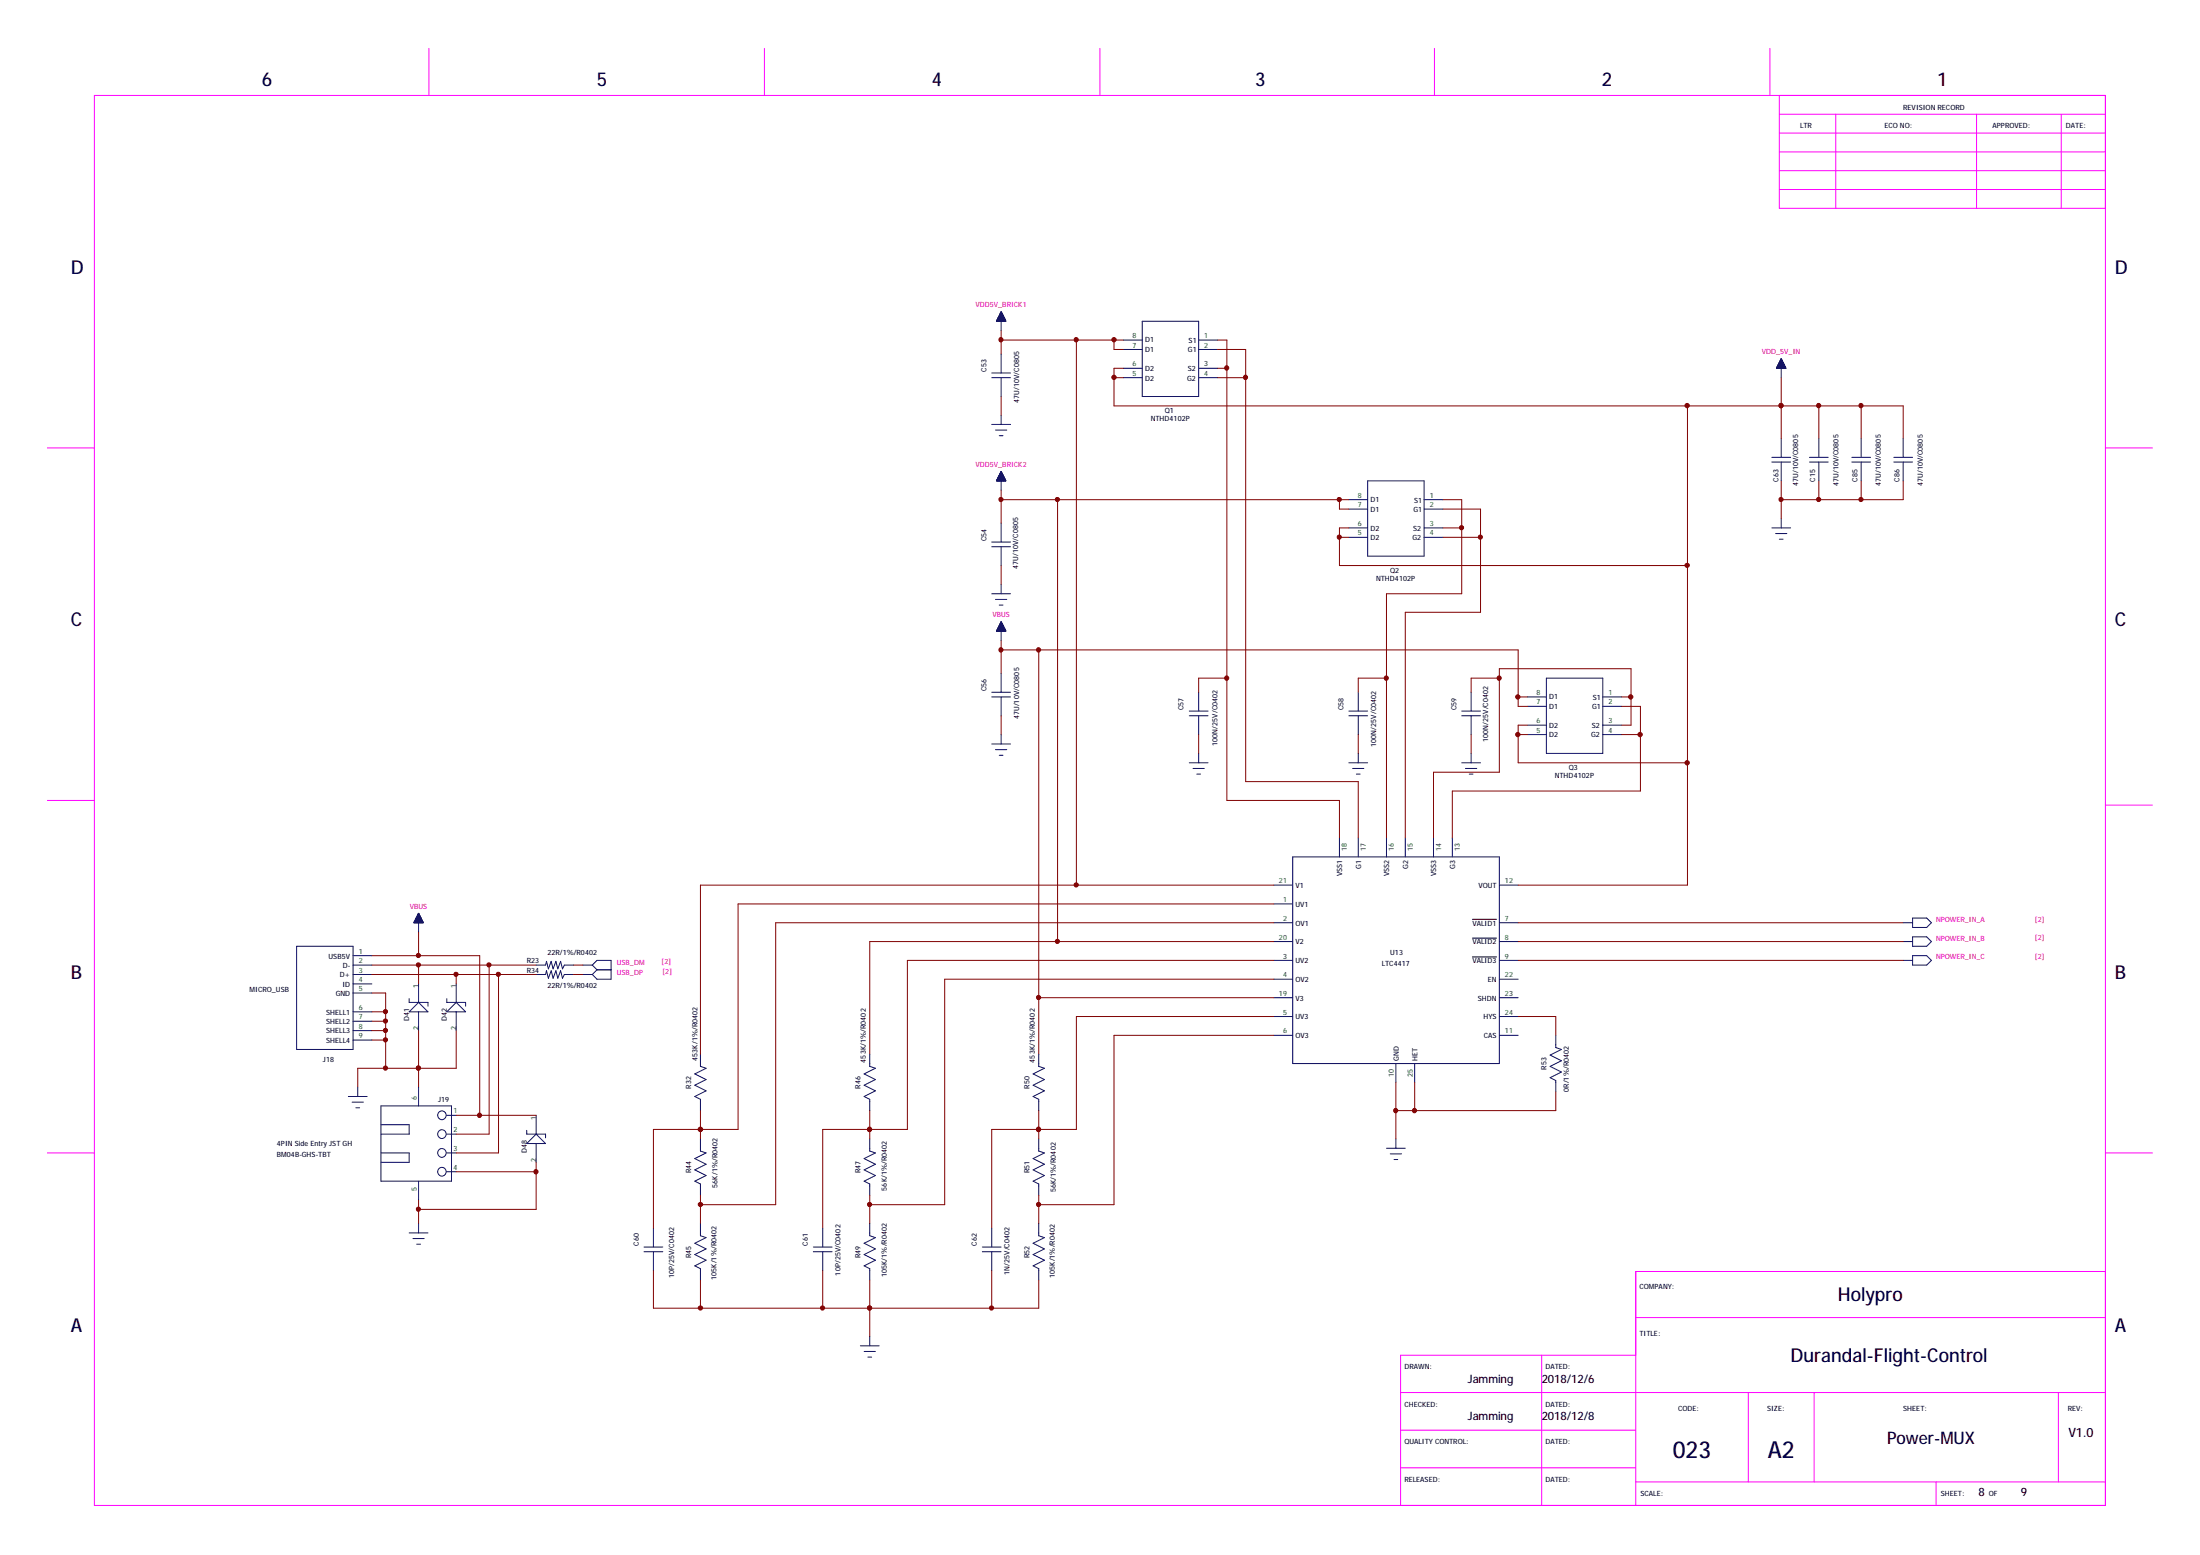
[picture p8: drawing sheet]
<svg xmlns="http://www.w3.org/2000/svg" width="297mm" height="210mm" viewBox="0 0 297 210" stroke-linecap="round" stroke-linejoin="round" font-family="sans-serif">
<g fill="none" stroke="#000080" stroke-width=".14">
<path d="M133.9 51h2.5M133.9 50.3h2.5M133.9 57.3h2.5M134.4 58.1h1.5M134.6 43.3h1.2M134.6 43.4v-.2h1.2v.2M134.6 43.2h1.1M134.7 43.2h1v.2M134.7 43.4v-.4h1v.4M134.7 43h.9M134.7 42.9h.9v.5M134.7 42.9v.5"/>
<path d="M134.8 42.9h.8M134.8 42.9h.8v.5M134.8 42.8v.6M134.8 42.8h.8M134.8 43.4v-.7h.7v.7M134.9 42.7h.6M134.9 42.6h.6v.8M134.9 58.8h.5M135 42.5h.4v.9M135 42.4h.3v1M135 42.4v1M135 42.4h.3"/>
<path d="M135 42.3h.3v1.1M135 42.3v1.1M135.1 42.3h.2M135.1 42.2h.2v1.2M135.1 42.2v1.2M135.1 42.2h.1M135.2 42.1l.6 1.3h-1.3zM135.2 42.1v2.5M135.2 47.8v2.5M135.2 51v2.5M135.2 56.1v1.2M135.2 42.1v1.3"/>
<path d="M135.4 42.5h-.4v.9M135.4 42.6h-.5v.8M135.7 43.1h-1v.3M151.7 45.9h2.5M151.7 47.2h2.5M151.7 49.7h2.5M151.7 51h2.5M154.2 43.4h7.6v10.1h-7.6zM161.8 45.9h2.6M161.8 47.2h2.6M161.8 49.7h2.6M161.8 51h2.6"/>
<path d="M239.9 49.6h1.2M239.9 49.7v-.1h1.2v.1M239.9 49.5h1.1M239.9 49.5h1.1v.2M239.9 49.5v.2M240 49.5h1M240 49.7v-.3h1v.3M240 49.3h1M240.1 49.3h.8v.4M240.1 49.2h.8v.5M240.1 49.2v.5M240.2 49.1h.6"/>
<path d="M240.2 49.7v-.6h.6v.6M240.2 49h.6M240.2 49h.6v.7M240.2 49v.7M240.2 49h.5M240.3 48.9h.4v.8M240.3 48.8h.4v.9M240.4 48.7h.2v1M240.4 48.6v1.1M240.4 48.6h.2M240.4 48.6h.2v1.1M240.4 48.5v1.2"/>
<path d="M240.5 48.5h.1M240.5 48.5v1.2M240.5 48.4v1.3M240.5 48.4l.6 1.3h-1.2zM240.5 48.4v2.6M240.5 59.2v2.5M240.7 48.7h-.4v1M240.7 48.8h-.4v.9M240.9 49.2h-.8v.5M245.6 59.2v2.5M251.3 59.2v2.5M257 59.2v2.5"/>
<path d="M133.9 73.8h2.5M133.9 73.2h2.5M134.6 64.8v.1M134.6 64.8h1.2v.1M134.6 64.9h1.2M134.6 64.7h1.1M134.7 64.9v-.2h1v.2M134.7 64.7h1M134.7 64.6h1v.3M134.7 64.9v-.4h.9v.4M134.8 64.4v.5M134.8 64.4h.8v.5"/>
<path d="M134.8 64.4h.8M134.8 64.3v.6M134.8 64.3h.7v.6M134.9 64.2h.6M134.9 64.2h.6v.7M135 64.1h.4v.8M135 63.9v1M135 64h.3v.9M135 63.9h.3v1M135 63.9h.3M135.1 63.7v1.2M135.1 63.8h.2v1.1"/>
<path d="M135.1 63.9h.2M135.1 63.7h.1M135.2 63.6l.6 1.3h-1.3zM135.2 63.6v2.6M135.2 70.6v2.6M135.2 73.8v2.5M135.2 78.9v1.3M135.2 63.7v1.2M135.4 64.1h-.4v.8M135.4 64.1h-.5v.8M135.6 64.6h-.9v.3M182.1 67.5h2.6"/>
<path d="M182.1 68.7h2.6M182.1 71.3h2.6M182.1 72.5h2.6M184.7 64.9h7.6v10.2h-7.6zM192.3 67.5h2.5M192.3 68.7h2.5M192.3 71.3h2.5M192.3 72.5h2.5M239.2 71.3h2.6M239.2 62.4h2.6M239.2 61.7h2.6M239.7 72h1.6"/>
<path d="M240.2 72.8h.5M240.5 62.4v2.5M240.5 70v1.3M244.3 62.4h2.5M244.3 61.7h2.5M245.6 62.4v2.5M250 62.4h2.6M250 61.7h2.6M251.3 62.4v2.5M255.7 62.4h2.5M255.7 61.7h2.5M257 62.4v2.5"/>
<path d="M133.9 94.1h2.5M133.9 93.4h2.5M133.9 80.2h2.5M134.4 80.9h1.5M134.6 85.1v.1M134.6 85.1h1.2v.1M134.6 85.1h1.2M134.6 85.1h1.1M134.7 85v.2M134.7 85h1v.2M134.7 84.9h1M134.7 85.2v-.3h1v.3"/>
<path d="M134.7 84.9h.9M134.7 84.8v.4M134.7 84.8h.9v.4M134.8 85.2v-.5h.8v.5M134.8 84.8h.8M134.8 84.6v.6M134.8 84.6h.7v.6M134.8 84.6h.8M134.9 84.6h.6M134.9 84.5h.6v.7M134.9 81.7h.5M135 84.4h.4v.8"/>
<path d="M135 84.3v.9M135 84.3h.3v.9M135 84.1v1.1M135 84.2h.3v1M135 84.3h.3M135.1 84v1.2M135.1 84.1h.2v1.1M135.1 84.1h.2M135.1 84h.1M135.2 83.9v2.6M135.2 90.9v2.5M135.2 94.1v2.5"/>
<path d="M135.2 99.2v1.2M135.2 84v1.2M135.2 83.9l.6 1.3h-1.3zM135.4 84.3h-.4v.9M135.4 84.4h-.5v.8M160.6 96.6h2.5M160.6 96h2.5M161.8 93.4v2.6M161.8 96.6v2.6M182.1 96.6h2.6M182.1 96h2.6M183.4 93.4v2.6"/>
<path d="M183.4 96.6v2.6M197.4 96.6h2.5M197.4 96h2.5M198.6 93.4v2.6M198.6 96.6v2.6M206.2 94.1h2.6M206.2 95.3h2.6M206.2 97.9h2.6M206.2 99.2h2.6M208.8 91.5h7.6v10.2h-7.6zM216.4 94.1h2.5M216.4 95.3h2.5"/>
<path d="M216.4 97.9h2.5M216.4 99.2h2.5M133.9 100.4h2.5M134.4 101.2h1.5M134.9 102h.5M160.6 103h2.5M161.1 103.7h1.5M161.6 104.5h.5M161.8 101.7v1.3M172 119.5h2.5M174.5 115.7h27.9v27.9h-27.9zM180.8 113.1v2.6"/>
<path d="M182.1 103h2.6M182.6 103.7h1.5M183.1 104.5h.5M183.4 101.7v1.3M183.4 113.1v2.6M187.2 113.1v2.6M189.7 113.1v2.6M193.5 113.1v2.6M196.1 113.1v2.6M197.4 103h2.5M197.9 103.7h1.5M198.4 104.5h.5"/>
<path d="M198.6 101.7v1.3M202.4 119.5h2.6M40 127.7h7.7v14h-7.7zM47.7 130.3h2.5M47.7 131.5h2.5M47.7 129h2.5M47.7 132.8h2.5M47.7 134h2.5M47.7 136.6h2.5M47.7 137.9h2.5M47.7 139.1h2.5M55.2 134.8v.5h2.6v.5"/>
<path d="M55.9 124.5h1.2M55.9 124.6v-.2h1.2v.2M56 124.4h1.1M56 124.6v-.3h1.1v.3M56 124.3h1M56 124.6v-.3h1v.3M56 124.2h1M56.1 124.6v-.5h.8v.5M56.1 124.1h.8M56.2 124.6v-.7h.7v.7M56.2 124h.7M56.2 123.9h.6"/>
<path d="M56.3 123.8h.5M56.3 123.7h.4M56.3 124.6v-1h.4v1M56.3 123.6h.4M56.4 123.5h.2M56.4 124.6v-1.2h.2v1.2M56.5 123.4h.1M56.5 123.3l.6 1.3h-1.2zM56.5 135.3l1.3 1.3h-2.6zM56.5 123.3v2.5M56.5 132.8v2.5M56.5 136.6v2.5"/>
<path d="M56.6 123.3h-.1v1.3M56.6 123.3v1.3M56.6 123.5h-.2v1.1M56.6 123.5v1.1M56.7 123.8h-.4v.8M56.7 123.7v.9M56.8 123.8h-.6v.8M56.8 123.8v.8M60.3 136.6l1.3-1.3 1.3 1.3zM60.3 134.8v.5h2.6v.5M61.6 132.8v2.5M61.6 136.6v2.5"/>
<path d="M72.4 130.3h1.3l.1-.5 .2 1 .4-1 .3 1 .4-1 .2 1 .4-1 .2 1 .3-.5h1.2M72.4 131.5h1.3l.1-.5 .2 1.1 .4-1.1 .3 1.1 .4-1.1 .2 1.1 .4-1.1 .2 1.1 .3-.6h1.2M78.7 130.3h1.3M78.7 131.5h1.3M80 130.3l.6-.7h1.9v2.6h-1.9l-.6-.7M80 130.3l.6 .6M80.6 130.9h1.9M80.6 130.9l-.6 .6M172 122h2.5M172 124.6h2.5M172 127.1h2.5M172 129.6h2.5"/>
<path d="M172 132.2h2.5M172 134.7h2.5M172 137.2h2.5M172 139.8h2.5M202.4 124.6h2.6M202.4 127.1h2.6M202.4 129.6h2.6M202.4 132.2h2.6M202.4 134.7h2.6M202.4 137.2h2.6M202.4 139.8h2.6M210.1 139.8v1.6l.7 .3-1.5 .7 1.5 .8-1.5 .7 1.5 .8-1.5 .8 .8 .4v1.5"/>
<path d="M257 124.6h1.2M257 127.1h1.2M257 129.6h1.2M258.2 129h1.9l.7 .6-.7 .7h-1.9zM258.2 126.5h1.9l.7 .6-.7 .6h-1.9zM258.2 123.9h1.9l.7 .7-.7 .6h-1.9zM47 148h2.6M47.5 148.8h1.6M47.7 140.4h2.5M48 149.5h.6M48.3 146.7v1.3M51.4 149.3h9.6v10.1h-9.6z"/>
<path d="M51.4 151.8h3.8v1.3h-3.8M51.4 155.6h3.8v1.3h-3.8M56.5 146.7v2.6M56.5 159.4v2.6M60.3 153.1h1.3M60.3 155.6h1.3M60.3 150.6h1.3M60.3 158.2h1.3M71.1 152.6v.5h2.6v.5M71.1 154.4l1.3-1.3 1.3 1.3zM72.4 150.6v2.5M72.4 154.4v2.5"/>
<path d="M94.6 142.3v1.6l.7 .3-1.5 .8 1.5 .7-1.5 .8 1.5 .7-1.5 .8 .8 .4v1.5M94.6 153.7v1.7l.7 .2-1.5 .8 1.5 .8-1.5 .7 1.5 .8-1.5 .7 .8 .4v1.5M117.4 153.7v1.7l.8 .2-1.5 .8 1.5 .8-1.5 .7 1.5 .8-1.5 .7 .7 .4v1.5M117.4 142.3v1.6l.8 .3-1.5 .8 1.5 .7-1.5 .8 1.5 .7-1.5 .8 .7 .4v1.5M140.3 153.7v1.7l.7 .2-1.5 .8 1.5 .8-1.5 .7 1.5 .8-1.5 .7 .8 .4v1.5M140.3 142.3v1.6l.7 .3-1.5 .8 1.5 .7-1.5 .8 1.5 .7-1.5 .8 .8 .4v1.5M187.2 155h2.5M187.7 155.8h1.5M188.2 156.5h.5M188.5 143.6v2.5M188.5 153.7v1.3M191 143.6v2.5"/>
<path d="M55.2 166.4h2.6M55.8 167.2h1.5M56.3 168h.5M56.5 165.2v1.2M87 169h2.5M87 168.3h2.5M88.2 165.8v2.5M88.2 169v2.5M94.6 165.2v1.6l.7 .3-1.5 .7 1.5 .8-1.5 .7 1.5 .8-1.5 .8 .8 .4v1.5M109.8 169h2.6M109.8 168.3h2.6M111.1 165.8v2.5"/>
<path d="M111.1 169v2.5M117.4 165.2v1.6l.8 .3-1.5 .7 1.5 .8-1.5 .7 1.5 .8-1.5 .8 .7 .4v1.5M132.6 169h2.6M132.6 168.3h2.6M133.9 165.8v2.5M133.9 169v2.5M140.3 165.2v1.6l.7 .3-1.5 .7 1.5 .8-1.5 .7 1.5 .8-1.5 .8 .8 .4v1.5M116.2 181.7h2.5M116.7 182.4h1.5M117.2 183.2h.5M117.4 180.4v1.3"/>
<circle cx="59.7" cy="155.6" r=".59"/>
<circle cx="59.7" cy="153.1" r=".59"/>
<circle cx="59.7" cy="158.2" r=".59"/>
<circle cx="59.7" cy="150.5" r=".59"/>
</g>
<g fill="none" stroke="#800000" stroke-width=".14">
<path d="M135.2 45.9h16.5M135.2 44.6v3.2M135.2 53.5v2.6M145.3 45.9v73.6M150.4 45.9v1.3h1.3M150.4 51h1.3M151.7 49.7h-1.3v5.1h106.6v4.4M164.4 47.2h3.8v58.3h15.2v7.6M164.4 51h3.8M164.4 45.9h1.3v62.1h15.1v5.1M164.4 49.7h1.3M227.8 54.8v64.7h-22.8"/>
<path d="M240.5 51v8.2M245.6 54.8v4.4M251.3 54.8v4.4M135.2 66.2v4.4M135.2 76.3v2.6M135.2 67.5h46.9M142.8 67.5v59.6M180.8 72.5h1.3M180.8 67.5v1.2h1.3M182.1 71.3h-1.3v5h47M194.8 72.5h5.1M194.8 68.7h5.1v13.9h-10.2v30.5"/>
<path d="M194.8 67.5h2.6v12.7h-10.2v32.9M194.8 71.3h2.6M240.5 64.9v5.1M245.6 64.9v2.6M251.3 64.9v2.6M257 64.9v2.6h-16.5M135.2 86.5v4.4M135.2 96.6v2.6M135.2 87.7h69.8v7.6h1.2M140.3 87.7v54.6M161.8 99.2v2.5M165.7 91.5h-3.9v1.9"/>
<path d="M183.4 99.2v2.5M187.2 91.5h-3.8v1.9M198.6 99.2v2.5M202.4 91.5h-3.8v1.9M205 94.1h1.2M205 99.2h1.2M206.2 97.9h-1.2v5.1h22.8M218.9 95.3h2.6v11.5h-25.4v6.3M218.9 94.1h1.3M218.9 97.9h1.3v-7.6h-17.8v13.9h-8.9v8.9M218.9 99.2h2.6M172 119.5h-77.4v22.8"/>
<path d="M50.2 134h1.9v10.2M50.2 139.1h1.9M50.2 137.9h1.9M50.2 136.6h1.9M50.2 131.5h22.2M50.2 130.3h22.2M50.2 129h14.6v21.6M56.5 125.8v3.2M56.5 130.3v2.5M56.5 139.1v7.6M61.6 131.5v1.3M61.6 139.1v5.1h-13.3v2.5"/>
<path d="M66 130.3v22.8h-4.4M67.3 131.5v24.1h-5.7M77.4 131.5h1.3M77.4 130.3h1.3M140.3 134.7h31.7M172 139.8h-21.6v22.8h-10.1M172 137.2h-26.7v15.3h-11.4v13.3M172 122h-72.3v30.5h-11.5v13.3M172 129.6h-49.5v22.9h-11.4v13.3M172 127.1h-54.6v15.2M172 124.6h-67.3v38h-10.1M172 132.2h-44.4v30.4h-10.2"/>
<path d="M205 137.2h5.1v2.6M205 127.1h52M205 129.6h52M205 124.6h52M50.2 140.4h1.9M61.6 150.6h10.8M61.6 158.2h10.8M72.4 156.9v6.4h-15.9M94.6 149.9v3.8M117.4 149.9v3.8M140.3 149.9v3.8M188.5 146.1v7.6"/>
<path d="M191 146.1v3.8M210.1 147.4v2.5h-21.6M56.5 162v3.2M88.2 171.5v5.1h52.1v-3.8M94.6 161.3v3.9M94.6 172.8v3.8M111.1 171.5v5.1M117.4 161.3v3.9M117.4 172.8v7.6M133.9 171.5v5.1M140.3 161.3v3.9"/>
</g>
<g fill="#800000" stroke="#800000" stroke-width=".14">
<circle cx="168.2" cy="50.9" r=".29"/>
<circle cx="221.4" cy="99.2" r=".3"/>
<circle cx="145.3" cy="45.9" r=".29"/>
<circle cx="142.8" cy="67.4" r=".29"/>
<circle cx="135.1" cy="45.9" r=".29"/>
<circle cx="135.1" cy="67.4" r=".29"/>
<circle cx="135.1" cy="87.7" r=".29"/>
<circle cx="204.9" cy="94.1" r=".3"/>
<circle cx="165.6" cy="91.5" r=".29"/>
<circle cx="187.2" cy="91.5" r=".29"/>
<circle cx="202.4" cy="91.5" r=".29"/>
<circle cx="140.2" cy="87.7" r=".29"/>
<circle cx="94.6" cy="152.5" r=".3"/>
<circle cx="117.4" cy="152.5" r=".29"/>
<circle cx="140.2" cy="152.5" r=".29"/>
<circle cx="140.2" cy="134.6" r=".29"/>
<circle cx="140.2" cy="162.6" r=".29"/>
<circle cx="142.8" cy="127.1" r=".29"/>
<circle cx="117.4" cy="162.6" r=".29"/>
<circle cx="145.3" cy="119.5" r=".29"/>
<circle cx="94.6" cy="162.6" r=".29"/>
<circle cx="94.6" cy="176.6" r=".29"/>
<circle cx="111.1" cy="176.6" r=".29"/>
<circle cx="117.4" cy="176.6" r=".29"/>
<circle cx="133.9" cy="176.6" r=".29"/>
<circle cx="240.5" cy="54.7" r=".29"/>
<circle cx="191" cy="149.9" r=".29"/>
<circle cx="188.4" cy="149.9" r=".29"/>
<circle cx="150.4" cy="50.9" r=".3"/>
<circle cx="150.4" cy="45.9" r=".3"/>
<circle cx="165.6" cy="49.7" r=".29"/>
<circle cx="180.8" cy="67.4" r=".29"/>
<circle cx="180.8" cy="72.5" r=".29"/>
<circle cx="197.3" cy="71.2" r=".29"/>
<circle cx="199.9" cy="72.5" r=".29"/>
<circle cx="227.8" cy="76.3" r=".29"/>
<circle cx="227.8" cy="54.7" r=".3"/>
<circle cx="227.8" cy="103" r=".3"/>
<circle cx="204.9" cy="99.2" r=".3"/>
<circle cx="220.2" cy="94.1" r=".3"/>
<circle cx="52" cy="139.1" r=".29"/>
<circle cx="52" cy="137.8" r=".29"/>
<circle cx="52" cy="136.6" r=".29"/>
<circle cx="61.6" cy="131.5" r=".29"/>
<circle cx="56.5" cy="130.2" r=".29"/>
<circle cx="52" cy="140.4" r=".29"/>
<circle cx="56.5" cy="144.2" r=".29"/>
<circle cx="52" cy="144.2" r=".29"/>
<circle cx="56.5" cy="129" r=".29"/>
<circle cx="66" cy="130.2" r=".29"/>
<circle cx="67.3" cy="131.5" r=".29"/>
<circle cx="56.5" cy="163.2" r=".29"/>
<circle cx="72.4" cy="158.2" r=".29"/>
<circle cx="64.7" cy="150.5" r=".29"/>
<circle cx="240.5" cy="67.4" r=".29"/>
<circle cx="245.5" cy="54.7" r=".29"/>
<circle cx="245.5" cy="67.4" r=".29"/>
<circle cx="251.3" cy="54.7" r=".29"/>
<circle cx="251.3" cy="67.4" r=".29"/>
</g>
<g fill="none" stroke="#f0f" stroke-width=".14">
<path d="M12.7 12.9h271.6v190.3h-271.6zM57.9 6.5v6.4M103.2 6.5v6.4M148.5 6.5v6.4M193.7 6.5v6.4M239 6.5v6.4M240.2 12.9v15.2h44.1M240.2 15.4h44.1M240.2 18h44.1M247.9 15.4v12.7M266.9 15.4v12.7M278.3 15.4v12.7"/>
<path d="M240.2 20.5h44.1M240.2 23h44.1M240.2 25.6h44.1M6.4 60.5h6.3M284.3 60.5h6.3M6.4 108h6.3M284.3 108.7h6.3M6.4 155.6h6.3M284.3 155.6h6.3M220.9 177.9h63.4M284.3 171.6h-63.4v31.6M189.1 188h95.2"/>
<path d="M189.1 193.1h31.8M189.1 198.1h31.8M208.2 182.9v20.3M220.9 182.9h-31.8v20.3M236.1 188v12M244.9 188v12M277.9 188v12M220.9 200h63.4M261.4 200v3.2"/>
</g>
<path d="M198.8 124.1h3.3M198.8 126.6h3.3M198.8 129.2h3.3" fill="none" stroke="#000" stroke-width=".14"/>
<g font-size="3.2">
<text x="225.8" y="196.8">023</text>
<text x="238.7" y="196.8">A2</text>
</g>
<g font-size="2.6">
<text x="35.3" y="11.6">6</text>
<text x="80.6" y="11.6">5</text>
<text x="125.8" y="11.6">4</text>
<text x="169.5" y="11.6">3</text>
<text x="216.3" y="11.6">2</text>
<text x="261.5" y="11.6">1</text>
<text x="9.6" y="37">D</text>
<text x="285.5" y="37">D</text>
<text x="9.6" y="84.6">C</text>
<text x="285.5" y="84.6">C</text>
<text x="9.6" y="132.2">B</text>
<text x="285.5" y="132.2">B</text>
<text x="9.6" y="179.8">A</text>
<text x="248.2" y="175.7">Holypro</text>
<text x="285.5" y="179.8">A</text>
<text x="241.8" y="183.9">Durandal-Flight-Control</text>
</g>
<text font-size="2.3" x="254.8" y="195">Power-MUX</text>
<text font-size="1.7" x="279.3" y="193.9">V1.0</text>
<g font-size="1.6">
<text x="198.2" y="186.7">Jamming</text>
<text x="198.2" y="191.7">Jamming</text>
<text x="208.2" y="191.7">2018/12/8</text>
<text x="208.2" y="186.7">2018/12/6</text>
<text x="267.1" y="201.9">8</text>
<text x="272.8" y="201.9">9</text>
</g>
<g font-size="1">
<text x="243" y="17.3">LTR</text>
<text x="254.4" y="17.3">ECO NO:</text>
<text x="257" y="14.8">REVISION RECORD</text>
<text x="269" y="17.3">APPROVED:</text>
<text x="278.9" y="17.3">DATE:</text>
<text x="154.6" y="46.2">D1</text>
<text x="154.6" y="47.6">D1</text>
<text x="160.4" y="47.6">G1</text>
<text x="160.5" y="46.3">S1</text>
<text x="133.2" y="50.2" transform="rotate(-90 133.2 50.2)">C53</text>
<text x="154.6" y="50.1">D2</text>
<text x="154.6" y="51.4">D2</text>
<text x="160.3" y="51.4">G2</text>
<text x="160.4" y="50.1">S2</text>
<text x="137.6" y="54.4" transform="rotate(-90 137.6 54.4)">47U/10V/C0805</text>
<text x="155.4" y="56.8">NTHD4102P</text>
<text x="157.3" y="55.8">Q1</text>
<text x="240.1" y="65" transform="rotate(-90 240.1 65)">C63</text>
<text x="242.8" y="65.6" transform="rotate(-90 242.8 65.6)">47U/10V/C0805</text>
<text x="245.1" y="65" transform="rotate(-90 245.1 65)">C15</text>
<text x="248.2" y="65.6" transform="rotate(-90 248.2 65.6)">47U/10V/C0805</text>
<text x="250.8" y="65" transform="rotate(-90 250.8 65)">C85</text>
<text x="254" y="65.6" transform="rotate(-90 254 65.6)">47U/10V/C0805</text>
<text x="256.5" y="65" transform="rotate(-90 256.5 65)">C86</text>
<text x="259.6" y="65.6" transform="rotate(-90 259.6 65.6)">47U/10V/C0805</text>
<text x="185" y="67.7">D1</text>
<text x="185" y="69.1">D1</text>
<text x="185" y="71.6">D2</text>
<text x="190.8" y="71.6">S2</text>
<text x="190.8" y="69.1">G1</text>
<text x="190.9" y="67.8">S1</text>
<text x="133.2" y="73" transform="rotate(-90 133.2 73)">C54</text>
<text x="137.5" y="76.8" transform="rotate(-90 137.5 76.8)">47U/10V/C0805</text>
<text x="185" y="72.9">D2</text>
<text x="187.7" y="77.4">Q2</text>
<text x="190.7" y="72.9">G2</text>
<text x="185.8" y="78.4">NTHD4102P</text>
<text x="133.2" y="93.3" transform="rotate(-90 133.2 93.3)">C56</text>
<text x="159.8" y="95.9" transform="rotate(-90 159.8 95.9)">C57</text>
<text x="181.4" y="95.9" transform="rotate(-90 181.4 95.9)">C58</text>
<text x="196.6" y="95.9" transform="rotate(-90 196.6 95.9)">C59</text>
<text x="209.2" y="94.3">D1</text>
<text x="209.2" y="95.7">D1</text>
<text x="215" y="95.7">G1</text>
<text x="215.1" y="94.5">S1</text>
<text x="137.6" y="97.1" transform="rotate(-90 137.6 97.1)">47U/10V/C0805</text>
<text x="164.4" y="100.7" transform="rotate(-90 164.4 100.7)">100N/25V/C0402</text>
<text x="185.8" y="100.8" transform="rotate(-90 185.8 100.8)">100N/25V/C0402</text>
<text x="200.9" y="100.2" transform="rotate(-90 200.9 100.2)">100N/25V/C0402</text>
<text x="209.2" y="98.3">D2</text>
<text x="209.2" y="99.5">D2</text>
<text x="214.8" y="99.5">G2</text>
<text x="214.9" y="98.3">S2</text>
<text x="209.9" y="105">NTHD4102P</text>
<text x="211.8" y="104">Q3</text>
<text x="174.9" y="119.9">V1</text>
<text x="181.2" y="118.3" transform="rotate(-90 181.2 118.3)">VSS1</text>
<text x="183.8" y="117.3" transform="rotate(-90 183.8 117.3)">G1</text>
<text x="187.6" y="118.3" transform="rotate(-90 187.6 118.3)">VSS2</text>
<text x="190.1" y="117.3" transform="rotate(-90 190.1 117.3)">G2</text>
<text x="193.9" y="118.3" transform="rotate(-90 193.9 118.3)">VSS3</text>
<text x="196.5" y="117.3" transform="rotate(-90 196.5 117.3)">G3</text>
<text x="199.6" y="119.9">VOUT</text>
<text x="174.9" y="122.4">UV1</text>
<text x="174.9" y="124.9">OV1</text>
<text x="198.8" y="124.9">VALID1</text>
<text x="44.4" y="129.4">USB5V</text>
<text x="45.9" y="131.9">D+</text>
<text x="46.3" y="130.7">D-</text>
<text x="71.1" y="130">R23</text>
<text x="71.1" y="131.3">R34</text>
<text x="73.9" y="128.9">22R/1%/R0402</text>
<text x="174.9" y="127.5">V2</text>
<text x="174.9" y="130">UV2</text>
<text x="186.6" y="130.4">LTC4417</text>
<text x="187.7" y="128.9">U13</text>
<text x="198.8" y="127.5">VALID2</text>
<text x="198.8" y="130">VALID3</text>
<text x="33.7" y="134">MICRO_USB</text>
<text x="44" y="137">SHELL1</text>
<text x="45.3" y="134.4">GND</text>
<text x="46.2" y="133.2">ID</text>
<text x="55.2" y="137.9" transform="rotate(-90 55.2 137.9)">D41</text>
<text x="60.3" y="137.9" transform="rotate(-90 60.3 137.9)">D42</text>
<text x="73.9" y="133.3">22R/1%/R0402</text>
<text x="174.9" y="132.6">OV2</text>
<text x="174.9" y="135.1">V3</text>
<text x="174.9" y="137.6">UV3</text>
<text x="199.5" y="135.1">SHDN</text>
<text x="200.3" y="137.6">HYS</text>
<text x="200.9" y="132.6">EN</text>
<text x="43.6" y="143.3">J18</text>
<text x="44" y="138.2">SHELL2</text>
<text x="44" y="139.5">SHELL3</text>
<text x="44" y="140.8">SHELL4</text>
<text x="94.2" y="143.2" transform="rotate(-90 94.2 143.2)">453K/1%/R0402</text>
<text x="116.9" y="143.4" transform="rotate(-90 116.9 143.4)">453K/1%/R0402</text>
<text x="139.7" y="143.4" transform="rotate(-90 139.7 143.4)">453K/1%/R0402</text>
<text x="174.9" y="140.1">OV3</text>
<text x="188.8" y="143.2" transform="rotate(-90 188.8 143.2)">GND</text>
<text x="191.4" y="143.2" transform="rotate(-90 191.4 143.2)">HET</text>
<text x="200.3" y="140.1">CAS</text>
<text x="59.1" y="148.7">J19</text>
<text x="93.3" y="147" transform="rotate(-90 93.3 147)">R32</text>
<text x="116.2" y="147" transform="rotate(-90 116.2 147)">R46</text>
<text x="139" y="147" transform="rotate(-90 139 147)">R50</text>
<text x="208.8" y="144.4" transform="rotate(-90 208.8 144.4)">R53</text>
<text x="211.8" y="147.4" transform="rotate(-90 211.8 147.4)">0R/1%/R0402</text>
<text x="37.4" y="154.7">4PIN Side Entry JST GH</text>
<text x="71.1" y="155.6" transform="rotate(-90 71.1 155.6)">D48</text>
<text x="37.4" y="156.1">BM04B-GHS-TBT</text>
<text x="93.3" y="158.4" transform="rotate(-90 93.3 158.4)">R44</text>
<text x="96.9" y="160.3" transform="rotate(-90 96.9 160.3)">56K/1%/R0402</text>
<text x="116.2" y="158.4" transform="rotate(-90 116.2 158.4)">R47</text>
<text x="119.7" y="160.7" transform="rotate(-90 119.7 160.7)">56K/1%/R0402</text>
<text x="139" y="158.4" transform="rotate(-90 139 158.4)">R51</text>
<text x="142.5" y="161" transform="rotate(-90 142.5 161)">56K/1%/R0402</text>
<text x="86.2" y="168.2" transform="rotate(-90 86.2 168.2)">C60</text>
<text x="91" y="172.6" transform="rotate(-90 91 172.6)">10P/25V/C0402</text>
<text x="93.3" y="169.8" transform="rotate(-90 93.3 169.8)">R45</text>
<text x="96.7" y="172.8" transform="rotate(-90 96.7 172.8)">105K/1%/R0402</text>
<text x="109.1" y="168.2" transform="rotate(-90 109.1 168.2)">C61</text>
<text x="113.5" y="172.2" transform="rotate(-90 113.5 172.2)">10P/25V/C0402</text>
<text x="116.2" y="169.8" transform="rotate(-90 116.2 169.8)">R49</text>
<text x="119.7" y="172.4" transform="rotate(-90 119.7 172.4)">105K/1%/R0402</text>
<text x="131.9" y="168.2" transform="rotate(-90 131.9 168.2)">C62</text>
<text x="136.3" y="172.1" transform="rotate(-90 136.3 172.1)">1N/25V/C0402</text>
<text x="139" y="169.8" transform="rotate(-90 139 169.8)">R52</text>
<text x="142.4" y="172.5" transform="rotate(-90 142.4 172.5)">105K/1%/R0402</text>
<text x="221.4" y="174">COMPANY:</text>
<text x="189.6" y="184.8">DRAWN:</text>
<text x="208.7" y="184.8">DATED:</text>
<text x="221.4" y="180.4">TITLE:</text>
<text x="189.6" y="189.9">CHECKED:</text>
<text x="208.7" y="189.9">DATED:</text>
<text x="226.6" y="190.5">CODE:</text>
<text x="238.6" y="190.5">SIZE:</text>
<text x="257" y="190.5">SHEET:</text>
<text x="279.2" y="190.5">REV:</text>
<text x="189.6" y="195">QUALITY CONTROL:</text>
<text x="208.7" y="195">DATED:</text>
<text x="189.6" y="200">RELEASED:</text>
<text x="208.7" y="200">DATED:</text>
<text x="221.5" y="201.9">SCALE:</text>
<text x="262" y="201.9">SHEET:</text>
<text x="268.5" y="201.9">OF</text>
</g>
<g font-size="1" fill="#ff0080">
<text x="131.7" y="41.5">VDD5V_BRICK1</text>
<text x="237.9" y="47.8">VDD_5V_IN</text>
<text x="131.7" y="63">VDD5V_BRICK2</text>
<text x="134" y="83.3">VBUS</text>
<text x="55.3" y="122.7">VBUS</text>
<text x="261.4" y="124.4">NPOWER_IN_A</text>
<text x="274.7" y="124.4">[2]</text>
<text x="83.3" y="131.5">USB_DP</text>
<text x="83.3" y="130.3">USB_DM</text>
<text x="89.3" y="130.1">[2]</text>
<text x="89.5" y="131.4">[2]</text>
<text x="261.4" y="127">NPOWER_IN_B</text>
<text x="261.4" y="129.5">NPOWER_IN_C</text>
<text x="274.7" y="126.8">[2]</text>
<text x="274.7" y="129.4">[2]</text>
</g>
<g font-size="1" fill="#008000">
<text x="152.9" y="45.6">8</text>
<text x="152.9" y="46.9">7</text>
<text x="162.6" y="45.6">1</text>
<text x="162.6" y="46.9">2</text>
<text x="152.9" y="49.5">6</text>
<text x="152.9" y="50.7">5</text>
<text x="162.6" y="49.5">3</text>
<text x="162.6" y="50.7">4</text>
<text x="183.3" y="67.2">8</text>
<text x="183.3" y="68.5">7</text>
<text x="183.3" y="71">6</text>
<text x="193" y="67.2">1</text>
<text x="193" y="68.5">2</text>
<text x="193" y="71">3</text>
<text x="183.3" y="72.3">5</text>
<text x="193" y="72.3">4</text>
<text x="207.5" y="93.8">8</text>
<text x="207.5" y="95.1">7</text>
<text x="217.2" y="93.8">1</text>
<text x="217.2" y="95.1">2</text>
<text x="207.5" y="97.6">6</text>
<text x="207.5" y="98.9">5</text>
<text x="217.2" y="97.6">3</text>
<text x="217.2" y="98.9">4</text>
<text x="172.7" y="119.2">21</text>
<text x="181.9" y="114.9" transform="rotate(-90 181.9 114.9)">18</text>
<text x="184.4" y="114.9" transform="rotate(-90 184.4 114.9)">17</text>
<text x="188.2" y="114.9" transform="rotate(-90 188.2 114.9)">16</text>
<text x="190.8" y="114.9" transform="rotate(-90 190.8 114.9)">15</text>
<text x="194.6" y="114.9" transform="rotate(-90 194.6 114.9)">14</text>
<text x="197.1" y="114.9" transform="rotate(-90 197.1 114.9)">13</text>
<text x="203.2" y="119.2">12</text>
<text x="173.2" y="121.8">1</text>
<text x="173.2" y="124.3">2</text>
<text x="203.2" y="124.3">7</text>
<text x="48.4" y="128.7">1</text>
<text x="48.4" y="130">2</text>
<text x="48.4" y="131.3">3</text>
<text x="172.7" y="126.8">20</text>
<text x="173.2" y="129.4">3</text>
<text x="173.2" y="131.9">4</text>
<text x="203.2" y="126.8">8</text>
<text x="203.2" y="129.4">9</text>
<text x="203.2" y="131.9">22</text>
<text x="48.4" y="132.6">4</text>
<text x="48.4" y="133.8">5</text>
<text x="48.4" y="136.3">6</text>
<text x="48.4" y="137.6">7</text>
<text x="56.5" y="133.4" transform="rotate(-90 56.5 133.4)">1</text>
<text x="61.6" y="133.4" transform="rotate(-90 61.6 133.4)">1</text>
<text x="172.7" y="134.4">19</text>
<text x="173.2" y="137">5</text>
<text x="203.2" y="134.4">23</text>
<text x="203.2" y="137">24</text>
<text x="48.4" y="138.9">8</text>
<text x="48.4" y="140.1">9</text>
<text x="56.5" y="139" transform="rotate(-90 56.5 139)">2</text>
<text x="61.6" y="139" transform="rotate(-90 61.6 139)">2</text>
<text x="173.2" y="139.5">6</text>
<text x="203.2" y="139.5">11</text>
<text x="56.3" y="148.5" transform="rotate(-90 56.3 148.5)">6</text>
<text x="188.2" y="145.4" transform="rotate(-90 188.2 145.4)">10</text>
<text x="190.8" y="145.4" transform="rotate(-90 190.8 145.4)">25</text>
<text x="61.2" y="150.3">1</text>
<text x="61.2" y="152.8">2</text>
<text x="61.2" y="155.4">3</text>
<text x="72.4" y="151.2" transform="rotate(-90 72.4 151.2)">1</text>
<text x="56.3" y="160.8" transform="rotate(-90 56.3 160.8)">5</text>
<text x="61.2" y="157.9">4</text>
<text x="72.4" y="156.8" transform="rotate(-90 72.4 156.8)">2</text>
</g>
</svg>
